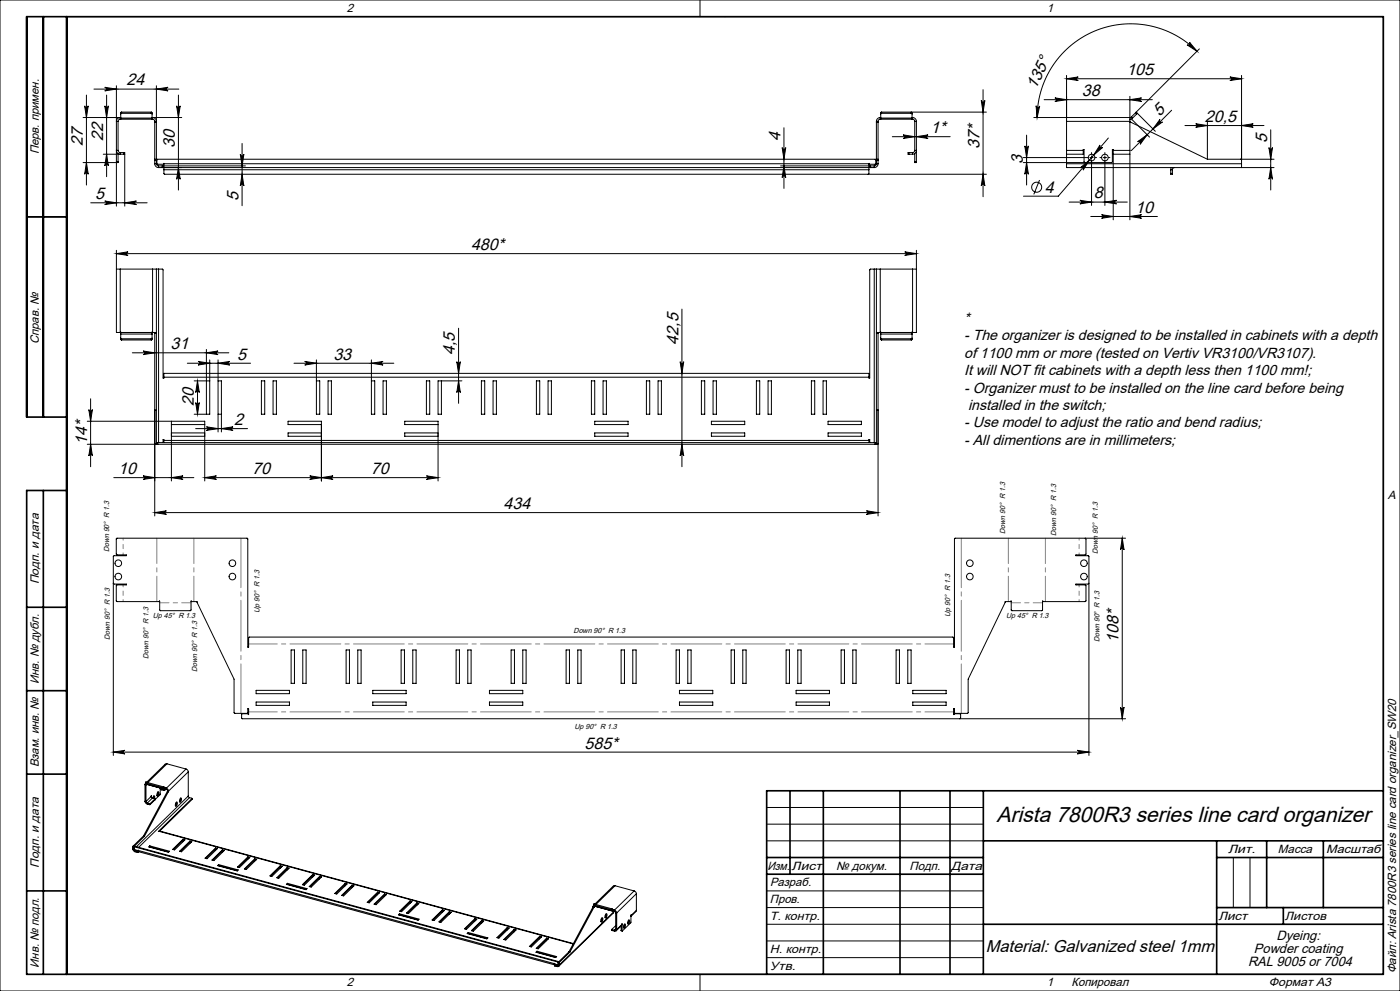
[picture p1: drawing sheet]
<svg xmlns="http://www.w3.org/2000/svg" width="420mm" height="297mm" viewBox="0 0 420 297" stroke-linecap="round" stroke-linejoin="round" font-family="sans-serif">
<g fill="none" stroke="#000" stroke-width=".3">
<path d="M0 0h420v297h-420zM20 5h395v287h-395zM210 0v5M217.5 5h.1M356.8 12.6l2.3 2.8-3-2a.54 .54 0 0 0 .8 0 .54 .54 0 0 0-.1-.8zM359.1 15.4a28.1 28.1 0 0 0-30.6-6.1 28.1 28.1 0 0 0-17.4 25.9M359.8 14.7l-18.9 18.9M25.4 31.7a.54 .54 0 0 0 .5 .5 .54 .54 0 0 0 .6-.5l-.6 3.5zM25.9 28.5v27M28.2 26.7h25.5M31.4 26.2l3.5 .5-3.5 .5a.54 .54 0 0 0 .5-.5 .54 .54 0 0 0-.5-.5zM31.4 31.7a.54 .54 0 0 0 .6 .5 .54 .54 0 0 0 .5-.5l-.5 3.5z"/>
<path d="M32 28.5v24.5M34.9 25.7v22.8M35.4 36.4v8.7M36.1 35.7v-.5a1.15 1.15 0 0 0-1.2 1.2h.5M36.1 35.7l-.5 .2-.2 .5M36.1 35.7h9.7M36.1 35.2v.5M36.2 35.4v.3M36.2 35.2h-11.3M36.2 35.4h9.4M36.5 34l-.3 .1M36.5 33.6l-.3 .2v1.6"/>
<path d="M36.5 33.6h8.9M36.5 34h8.9M36.5 33.6v.4M45.4 34l.2 .1M45.4 33.6l.2 .2v1.6M45.4 33.6v.4M45.6 35.4v.3M45.6 35.2h8.9M45.7 35.7l.1-.5a1.15 1.15 0 0 1 1.1 1.2h-.5M45.8 35.7l.4 .2 .2 .5M46.4 36.4v11.3M46.4 36.6h.5"/>
<path d="M46.9 26.7l3.5-.5a.54 .54 0 0 0-.5 .5 .54 .54 0 0 0 .5 .5zM46.9 25.7v22M53 31.7a.54 .54 0 0 0 .5 .5 .54 .54 0 0 0 .6-.5l-.6 3.5zM53.5 28.5v28.5M235.2 38.3v18.2M262.9 36.4v11.3M262.9 36.6h.5M262.9 36.4h.5M263.4 36.4v11.3M264.1 35.7l-.5 .2-.2 .5M264.1 35.2a1.15 1.15 0 0 0-1.2 1.2M264.1 35.2h.1"/>
<path d="M264.1 35.7h9.7M264.1 35.2v.5M264.2 35.4v.3M264.2 35.4h9.4M264.5 33.6l-.3 .1v1.7M264.5 34l-.3 .1M264.5 33.6h31.4M264.5 34h8.9M264.5 33.6v.4M273.4 34v-.4l.2 .1v1.7M273.4 34l.2 .1M273.6 35.4v.3"/>
<path d="M273.6 35.2h.2M273.7 35.2v.5M273.8 35.2a1.15 1.15 0 0 1 1.1 1.2M273.8 35.7l.4 .2 .2 .5M274.4 36.4h.5M274.4 36.4v8.7M274.9 36.4v12.1M294.4 30.1a.54 .54 0 0 0 .5 .5 .54 .54 0 0 0 .6-.5l-.6 3.5zM294.9 26.9v32.1M310.1 35.2h28.9M310.8 31.7a.54 .54 0 0 0 .5 .5 .54 .54 0 0 0 .6-.4l-.8 3.4zM313.2 29.9h32.5"/>
<path d="M316.5 29.3l3.5 .6-3.5 .5a.54 .54 0 0 0 .5-.5 .54 .54 0 0 0-.5-.6zM320 22.6v13.8M320 23.6h52.5M320 36.4v8.7M320 36.4h19M320 23.6l3.5-.5a.54 .54 0 0 0-.5 .5 .54 .54 0 0 0 .5 .5zM339 29.9l3.5-.6a.54 .54 0 0 0-.5 .6 .54 .54 0 0 0 .5 .5zM339 28.9v6.3M339 35.2v1.2M339 36.4v8.7M339 36.6l23.2 11.1M339.4 35.6l5.5 5.5"/>
<path d="M339.4 35l-.4 .2M339.4 35l.4 .4M339.8 35.4l-.8 .3M340.7 33.8l-1.3 1.2M340.7 33.8l.3 .3M340.9 33.6l-.2 .2M340.9 33.6l5.7 5.7M341 34.1l-1.2 1.3M341.2 34l-.2 .1M348 35.8a.54 .54 0 0 0 0 .7 .54 .54 0 0 0 .7 0l-2.8 2.1zM351.5 33l-12.1 12.1M355.5 37.6h23.7"/>
<path d="M358.7 37.1l3.5 .5-3.5 .6a.54 .54 0 0 0 .5-.6 .54 .54 0 0 0-.5-.5zM362.2 36.6v11.1M369 23.1l3.5 .5-3.5 .5a.54 .54 0 0 0 .5-.5 .54 .54 0 0 0-.5-.5zM372.5 22.6v26.5M372.5 37.6l3.5-.5a.54 .54 0 0 0-.5 .5 .54 .54 0 0 0 .5 .6zM381.2 38.9v18.1M25.9 48.7l.6 3.5a.54 .54 0 0 0-.6-.5 .54 .54 0 0 0-.5 .5zM32 46.2l.5 3.5a.54 .54 0 0 0-.5-.5 .54 .54 0 0 0-.6 .5zM34.9 48.5v13.3M34.9 48.5h.5M35.4 45.1h-.5a1.15 1.15 0 0 0 1.2 1.1v-.5M35.4 45.1l.2 .4 .5 .2"/>
<path d="M35.4 48.5v.2h-10.5M35.4 46v2.5M36.1 45.7h1.1M37.2 45.7h.2v16.1M37.2 46.2h.2M37.2 46.2h-6.2M37.2 45.7v.5M46.4 47.7v.3M46.4 49.1a1.15 1.15 0 0 0 1.2 1.1M46.4 48v1.1M46.4 47.7h.5M46.4 48h.5"/>
<path d="M46.4 49.1h.5M46.9 47.7v.3M46.9 49.1l.2 .4 .5 .2M46.9 48v1.1M47.6 49.7h1.1M47.6 50.2h1.1M47.6 49.7v.5M48.7 49.7h.2M48.7 50.2h.2M48.7 49.7v.5M48.9 50.2h212M48.9 49.7v.5"/>
<path d="M49.2 49.1v1.8M49.2 49.1l-2 .1-.1-1.4h215.6v1.4l-2-.1M49.2 50.9v1.1l.2 .2h246.5M49.2 49.1h211.5M49.2 50.9h211.5M53.5 50.2l.6 3.5a.54 .54 0 0 0-.6-.5 .54 .54 0 0 0-.5 .5zM72.1 46.2a.54 .54 0 0 0 .5 .5 .54 .54 0 0 0 .6-.5l-.6 3.5zM72.6 43v18.7M72.6 52.2l.6 3.5a.54 .54 0 0 0-.6-.5 .54 .54 0 0 0-.5 .5zM73.6 49.7h-24.7M234.2 49.7h26.7M234.6 44.2a.54 .54 0 0 0 .6 .5 .54 .54 0 0 0 .5-.5l-.5 3.5z"/>
<path d="M235.2 49.7l.5 3.5a.54 .54 0 0 0-.5-.5 .54 .54 0 0 0-.6 .5zM260.7 49.1v1.8M260.7 50.9v1.1l-.3 .2M260.9 49.7h.3M260.9 50.2h.3M260.9 49.7v.5M261.2 49.7h1.1M261.2 50.2h1.1M261.2 49.7v.5M262.3 49.7v.5M262.9 49.1l-.2 .4-.4 .2M262.9 47.7v.3"/>
<path d="M262.9 47.7h.5M262.9 48h.5M262.9 49.1h.5M262.9 48v1.1M263.4 49.1a1.15 1.15 0 0 1-1.1 1.1M263.4 47.7v.3M263.4 48v1.1M267.7 41h17.4M270.9 40.4l3.5 .6-3.5 .5a.54 .54 0 0 0 .5-.5 .54 .54 0 0 0-.5-.6zM272.7 45.7h-.3v.5h.3M272.7 46.2h1.1M272.7 45.7h1.1"/>
<path d="M272.7 45.7v.5M273.8 45.7v.5M274.4 45.1l-.2 .4-.4 .2M274.4 45.1h.5a1.15 1.15 0 0 1-1.1 1.1M274.4 48.5v.2h.5v-.2M274.4 46v2.5M274.4 48.5h.5M274.9 41l3.5-.6a.54 .54 0 0 0-.5 .6 .54 .54 0 0 0 .5 .5zM294.9 52.2l.6 3.5a.54 .54 0 0 0-.6-.5 .54 .54 0 0 0-.5 .5zM307 47.2h19M307.4 43.7a.54 .54 0 0 0 .6 .5 .54 .54 0 0 0 .5-.5l-.5 3.5zM308 48.7l.5 3.5a.54 .54 0 0 0-.5-.5 .54 .54 0 0 0-.6 .5z"/>
<path d="M308 40.5v15M311.9 54l-1.8 4.3M320 45.1v1.1M320 49.1v1.1h62.2M320 46.2v2.9M320 49.1h52.5M320 45.1h5M324.1 50.3l2.7-2.3-1.9 3a.54 .54 0 0 0 0-.8 .54 .54 0 0 0-.8 .1zM325 45.1v1.1h-5M325 45.1v-.3h.2v3.7l.3 .2M327 47.2h1M327.5 46.7v1"/>
<path d="M327.5 48.7v12.9M330 43.5a.54 .54 0 0 0 .1 .7 .54 .54 0 0 0 .7 0l-2.7 2.3zM331 47.2h1M331.5 46.7v1M331.5 48.7v12.9M332.5 41.4l-15 17.4h-10.5M334 46.2v19.7M334 45.1v-.3h-.3v3.7l-.2 .2h-26.5M334 45.1v1.1M334 46.2h5M334 45.1h5M339 46.2v19.7"/>
<path d="M339 45.1v1.1M341.3 42.5l2.9-2.1-2.1 2.8a.54 .54 0 0 0-.1-.7 .54 .54 0 0 0-.7 0zM351.2 52v.2h.5v-.2M351.2 50.9h.5M351.2 52h.5M351.2 50.9v1.1M351.4 50.2l-.2 .7M351.7 50.9v1.1M352.4 50.2l-.5 .2-.2 .5M362.2 47.7h20M372.2 47.7l.3 .3v-.3M372.5 49.1v1.1"/>
<path d="M380.7 44.2a.54 .54 0 0 0 .5 .5 .54 .54 0 0 0 .6-.5l-.6 3.5zM381.2 50.2l.6 3.5a.54 .54 0 0 0-.6-.5 .54 .54 0 0 0-.5 .5zM8 65h12M27.2 60.8h17M31.4 60.2l3.5 .6-3.5 .5a.54 .54 0 0 0 .5-.5 .54 .54 0 0 0-.5-.6zM34.9 75v24.6h1.2M34.9 76h240M34.9 76l3.5-.5a.54 .54 0 0 0-.5 .5 .54 .54 0 0 0 .5 .6zM37.4 60.8l3.5-.6a.54 .54 0 0 0-.5 .6 .54 .54 0 0 0 .5 .5zM271.4 75.5l3.5 .5-3.5 .6a.54 .54 0 0 0 .5-.6 .54 .54 0 0 0-.5-.5zM274.9 75v24.6h-1.1M320.7 60.6h17.5"/>
<path d="M324 60l3.5 .6-3.5 .5a.54 .54 0 0 0 .5-.5 .54 .54 0 0 0-.5-.6zM327.2 64.9h20M330.5 64.3l3.5 .6-3.5 .5a.54 .54 0 0 0 .5-.5 .54 .54 0 0 0-.5-.6zM331.5 60.6l3.5-.6a.54 .54 0 0 0-.5 .6 .54 .54 0 0 0 .5 .5zM339 64.9l3.5-.6a.54 .54 0 0 0-.5 .6 .54 .54 0 0 0 .5 .5zM34.9 80.6h1.2M36.1 80.6v19M36.1 99.6h9.5M36.1 80.6h9.7M36.1 99.6l.1-.1v.6M45.6 99.6v.5M45.7 99.5l-.1 .1"/>
<path d="M45.7 99.6h.1M45.8 99.6h1.1M45.8 80.6h1.1M45.8 80.6v19M46.4 99.6v55M46.4 99.9h.5M46.9 80.6h.7M46.9 80.6v52.3M47.6 80.6l1.1 .1 .2 .2v32.4h.3v-.3M47.6 80.6v52M137.6 98.4v22.5M204.6 92.6v47.3"/>
<path d="M262.3 80.6h.6M262.3 80.6l-1.2 .1-.2 .2v32.4h-.2v-.3M262.3 80.6v52M262.9 80.6h1.2M262.9 99.6h1.2M262.9 80.6v52.3M262.9 99.9h.5M263.4 99.6v55M264.1 99.6h.1M264.1 80.6v19M264.1 80.6h9.7M264.2 99.6v.5"/>
<path d="M264.2 99.6h9.6M273.7 99.5l-.1 .6M273.8 80.6h1.1M273.8 80.6v19M27.2 119.5v20.4M36.2 101.4l.3 .1M36.2 100.1v1.6l.3 .2M36.2 100.1h9.4M36.5 101.5v.4M36.5 101.5h8.9M36.5 101.9h8.9M39.7 105.7h29"/>
<path d="M42.9 105.2l3.5 .5-3.5 .6a.54 .54 0 0 0 .5-.6 .54 .54 0 0 0-.5-.5zM45.4 101.5v.4M45.6 101.4l-.2 .1M45.6 100.1v1.6l-.2 .2M49.2 113v-1.1h211.5v1.1M49.2 113h211.5M56.2 108.9h19M59.3 114.1v10M59.3 114.1l.5 3.5a.54 .54 0 0 0-.5-.5 .54 .54 0 0 0-.6 .5zM59.4 108.3l3.5 .6-3.5 .5a.54 .54 0 0 0 .5-.5 .54 .54 0 0 0-.5-.6zM61.9 104.7v19.4M61.9 105.7l3.5-.5a.54 .54 0 0 0-.5 .5 .54 .54 0 0 0 .5 .6z"/>
<path d="M62.9 107.9v16.2h-4.6M62.9 114.1h-4.6M65.4 114.1h1v15.4M65.4 108.9l3.5-.6a.54 .54 0 0 0-.5 .6 .54 .54 0 0 0 .5 .5zM65.4 107.9v21.6M78.4 114.1h1v10h-1zM81.9 114.1h1v10h-1zM88.2 108.9h30M91.4 108.3l3.5 .6-3.5 .5a.54 .54 0 0 0 .5-.5 .54 .54 0 0 0-.5-.6zM94.9 107.9v16.2h1v-10h-1M98.4 114.1h1v10h-1zM111.4 108.9l3.5-.6a.54 .54 0 0 0-.5 .6 .54 .54 0 0 0 .5 .5z"/>
<path d="M111.4 107.9v16.2h1v-10h-1M114.9 114.1h1v10h-1zM127.9 114.1h1v10h-1zM132.4 114.1v10h-1v-10h7.2M137 108.4a.54 .54 0 0 0 .6 .5 .54 .54 0 0 0 .5-.5l-.5 3.5zM137.6 114.1l.5 3.5a.54 .54 0 0 0-.5-.5 .54 .54 0 0 0-.6 .5zM144.4 114.1h1v10h-1zM147.9 114.1h1v10h-1zM160.9 114.1h1v10h-1zM164.4 114.1h1v10h-1zM177.4 114.1h1v10h-1zM180.9 114.1h1v10h-1z"/>
<path d="M193.9 114.1h1v10h-1zM197.4 114.1h1v10h-1zM204 108.4a.54 .54 0 0 0 .6 .5 .54 .54 0 0 0 .5-.5l-.5 3.5zM210.4 114.1h1v10h-1zM213.9 114.1h1v10h-1zM226.9 114.1h1v10h-1zM230.4 114.1h1v10h-1zM243.4 114.1h1v10h-1zM246.9 114.1h1v10h-1zM264.2 101.4l.3 .1M264.2 100.1v1.6l.3 .2M264.2 100.1h9.4"/>
<path d="M264.5 101.5v.4M264.5 101.5h8.9M264.5 101.9h8.9M273.4 101.5v.4M273.6 101.4l-.2 .1M273.6 100.1v1.6l-.2 .2M26.2 126.2h35.2v17.9M26.2 133.1h20.9M26.6 122.7a.54 .54 0 0 0 .6 .6 .54 .54 0 0 0 .5-.6l-.5 3.5zM27.2 133.1l.5 3.5a.54 .54 0 0 0-.5-.5 .54 .54 0 0 0-.6 .5zM46.4 122.9h.5M46.9 132.9h-.5v.2"/>
<path d="M46.9 132.9l.2 .2M47.1 133.1h.2M47.3 132.6h-.2v.5M47.3 133.1h215.2M47.3 132.6v.5M47.3 132.6h215.2M49.2 132v.6M49.2 132v-.3h-.3v.9M49.2 132h211.5M51.4 126.2v17.9M51.4 127.2h10M51.4 130.7h10"/>
<path d="M51.4 129.7h10M58.7 128.5h15.6M58.7 120.6a.54 .54 0 0 0 .6 .6 .54 .54 0 0 0 .5-.6l-.5 3.5zM61.9 127.9l3.5 .6-3.5 .5a.54 .54 0 0 0 .5-.5 .54 .54 0 0 0-.5-.6zM65.4 124.1h1M66.4 128.5l3.5-.6a.54 .54 0 0 0-.5 .6 .54 .54 0 0 0 .5 .5zM96.4 127.2h-10v-1h10v17.9M96.4 129.7h-10v1h10M131.4 127.2h-10v-1h10v17.9M131.4 129.7h-10v1h10M178.4 126.2h10v1h-10zM178.4 129.7h10v1h-10z"/>
<path d="M204.6 133.1l.5 3.5a.54 .54 0 0 0-.5-.5 .54 .54 0 0 0-.6 .5zM213.4 126.2h10v1h-10zM213.4 129.7h10v1h-10zM248.4 126.2h10v1h-10zM248.4 129.7h10v1h-10zM260.7 132v.6M260.7 132v-.3h.2v.9M262.5 133.1h.3M262.5 132.6h.3v.5M262.5 132.6v.5M262.8 133.1h.1M262.9 132.9h.5v.2h-.5"/>
<path d="M262.9 132.9v.2M262.9 122.9h.5M20 148.5h.1M34.1 143.1h24.1M42.9 142.6l3.5 .5-3.5 .6a.54 .54 0 0 0 .5-.6 .54 .54 0 0 0-.5-.5zM46.4 153.6h217M46.4 153.6l3.5-.5a.54 .54 0 0 0-.5 .5 .54 .54 0 0 0 .5 .6zM51.4 143.1l3.5-.5a.54 .54 0 0 0-.5 .5 .54 .54 0 0 0 .5 .6zM61.4 143.1h70M61.4 143.1l3.5-.5a.54 .54 0 0 0-.5 .5 .54 .54 0 0 0 .5 .6zM92.9 142.6l3.5 .5-3.5 .6a.54 .54 0 0 0 .5-.6 .54 .54 0 0 0-.5-.5zM96.4 143.1l3.5-.5a.54 .54 0 0 0-.5 .5 .54 .54 0 0 0 .5 .6z"/>
<path d="M127.9 142.6l3.5 .5-3.5 .6a.54 .54 0 0 0 .5-.6 .54 .54 0 0 0-.5-.5zM259.9 153.1l3.5 .5-3.5 .6a.54 .54 0 0 0 .5-.6 .54 .54 0 0 0-.5-.5zM415 148.5h.1M34 174.8l.2 .2h3.7v.3l-3 .1v4.6l.2 .3 12.8-.2v2.7l.3 .2h8.9l.2-.2v-2.7l1.8 .2 11.1 23.2v10.1l3.9 .2 .2-.2v-1.2h.3v1.8l-.1-.3-1.9 .1-.1 1.2 .2 .2h265M325.5 161.3l.3 .2v4.6l-3 .2v.2h3.6l.3 .3v59.6M326.7 174.8l-.3 .2h-3.6v.3l2.9 .1 .1 4.6-.2 .3-12.8-.2v2.7l-.3 .2h-8.9l-.2-.2v-2.7l-1.9 .2-11.1 23.2v10.1l-3.9 .2-.2-.2v-1.2h-.2v1.8l.1-.3 1.9 .1 .1 1.2-.3 .2M336.7 161.3l.5 3.5a.54 .54 0 0 0-.5-.5 .54 .54 0 0 0-.6 .5zM336.7 161.3v54.1M337.7 161.3h-51.3l-.1 32.6h-.2v-2.7l-.3-.3h-211l-.2 .3v2.7h-.3v-32.5l-39.2-.1-.2 .2v4.7l3 .1v.2h-3.7l-.2 .3v59.6M87.3 194.8h1v10h-1zM90.8 194.8h1v10h-1zM103.8 194.8h1v10h-1z"/>
<path d="M107.3 194.8h1v10h-1zM120.3 194.8h1v10h-1zM123.8 194.8h1v10h-1zM136.8 194.8h1v10h-1zM140.3 194.8h1v10h-1zM153.3 194.8h1v10h-1zM156.8 194.8h1v10h-1zM169.8 194.8h1v10h-1zM173.3 194.8h1v10h-1zM186.3 194.8h1v10h-1zM189.8 194.8h1v10h-1zM202.8 194.8h1v10h-1z"/>
<path d="M206.3 194.8h1v10h-1zM219.3 194.8h1v10h-1zM222.8 194.8h1v10h-1zM235.8 194.8h1v10h-1zM239.3 194.8h1v10h-1zM252.3 194.8h1v10h-1zM255.8 194.8h1v10h-1zM268.8 194.8h1v10h-1zM272.3 194.8h1v10h-1zM76.8 206.9h10v1h-10zM76.8 210.4h10v1h-10zM111.8 206.9h10v1h-10z"/>
<path d="M111.8 210.4h10v1h-10zM146.8 206.9h10v1h-10zM146.8 210.4h10v1h-10zM203.8 206.9h10v1h-10zM203.8 210.4h10v1h-10zM238.8 206.9h10v1h-10zM238.8 210.4h10v1h-10zM273.8 206.9h10v1h-10zM273.8 210.4h10v1h-10zM336.1 211.9a.54 .54 0 0 0 .6 .5 .54 .54 0 0 0 .5-.5l-.5 3.5zM34 225.4h292.7M34 225.4l3.5-.5a.54 .54 0 0 0-.5 .5 .54 .54 0 0 0 .5 .5z"/>
<path d="M43.5 235.2h.3M43.5 235.2v4.9M43.6 234.7l.4 .4M43.7 234.8h-.1M43.7 234.8l-.2 .4M43.7 234.7h-.1M43.7 234.7l5.3 1.4M43.8 235.2v5M43.8 234.4l-.2 .3M43.8 234.4l-.1 .3M43.8 234.4l5.3 1.4M43.9 235l-.1 .2"/>
<path d="M44 235l-.2 .2M44 235.1h.1M44 235.1l5.6 1.5M44.1 235.1l5.5 1.5M45.3 238.7l.4 .5M45.3 238.7l.1-.2v.4M45.3 238.7l-1.5 1.5M45.7 239.2l-1.5 1.5M45.7 239.2l.7 .1M46.1 238.6v.7M46.1 238.6l-.3 .6M46.1 238.6l.3 .1-.1 .6"/>
<path d="M46.4 239.3v.2M46.4 239.5v.2M46.4 239.5l-1.4 1.3M46.4 239.7l-1.4 1.4M46.5 239.7h-.1M46.5 239.4v.3M47.4 237.4l-.3 1M47.4 237.4a.64 .64 0 0 1 .4 .6 .64 .64 0 0 1-.6 .6l-.1-.6zM48.1 236.2l-.1 1.9-1.5 1.6M48.1 236.4l.4 .3M48.2 236.2l.3 .2M48.5 236.7l.7 .2"/>
<path d="M48.5 236.4l.7 .2M48.5 236.4v.3M48.6 236.3l-.1 .1M49 236.1l.2 .1M49.1 235.8l.2 .1M49.1 235.8l-.1 .3M49.2 236.2l.4 .4M49.2 236.6v.3M49.3 235.9l-.1 .3M49.3 235.9l.4 .4M49.4 236.6h-.2M49.4 236.9h-.2"/>
<path d="M49.4 236.6v.3M49.4 236.5v.1M49.5 236.1l.3 .1M49.7 236.3l-.1 .3M49.7 236.6l-.3 .3M49.8 236.5l-.2 .1M49.8 236.2l-.1 .1M49.8 236.2v.3M49.9 236.2v.3M49.9 236.2h.1M49.9 236.2h-.1M49.9 236.5h-.1"/>
<path d="M49.9 236.5h.1M49.9 236.2l.5 .4 .2 .5M49.9 236.5l.4 .5M50.1 228.9l-.6 .1-5.5 5.4M50.1 228.9l-5.8 5.6M50.1 228.9l5.7 1.6M50.2 237.2l.3 .1M50.2 237.2l-7.2 13.4M50.3 237.1l.3 .1M50.3 237l.3 .1M50.3 237.1l-.1 .1M50.3 237v.1"/>
<path d="M50.5 237.3l-7.2 13.3M50.6 237.2l-.1 .1M50.6 237.1v.1M54.1 239.2l-.2 1.1M54.1 239.2a.64 .64 0 0 1 .4 .7 .64 .64 0 0 1-.5 .5l-.1-.5zM55.8 230.5l.5 .3 .2 .5M55.8 230.5l-5.9 5.7M56.5 238.6l.4 .4M56.5 231.3l-5.9 5.8M56.5 231.3v7.3M56.5 238.6l-15.6 15.2M56.9 239l.7 .3"/>
<path d="M56.9 239l-15.3 14.9M57.6 239.3l-10.1 9.9 124.4 33.7M57.6 239.6l-9.7 9.5M57.6 239.6h.1M57.6 239.3v.3M323.2 224.9l3.5 .5-3.5 .5a.54 .54 0 0 0 .5-.5 .54 .54 0 0 0-.5-.5zM39.9 254.4l.2 .6 .4 .3M39.9 253.8l.2 .1M39.9 254.4l.2 .1M39.9 253.8v.6M39.9 253.6v.2M39.9 253.6l.3 .1"/>
<path d="M40.1 254.5l.4 .5M40.1 253.9v.6M40.2 253.7l-.1 .2M40.2 254.4l-.1 .1M40.4 253.8v.9l125.8 34.1M40.4 253.8l126.9 34.5M40.5 255l.7 .2M40.5 255v.3M40.5 255.3l.7 .2M40.5 253.7l-.2 .1M40.5 253.7l-.1 .1M40.5 253.7l126.9 34.4"/>
<path d="M40.8 254.8l-.3 .2M41.2 255.2v.3M41.4 255.1l-.2 .1M41.4 255.4l-.2 .1M41.4 255.1v.3M41.5 254.9l.1 .4 124.7 33.9 .2 .3M41.5 254.8v.1M41.5 255l-.1 .1M41.6 255.2l-.2 .2M43 250.6h.3M43 250.6l-3.1 3M43.3 250.6l-3.1 3.1"/>
<path d="M43.5 240.1l.2 .6 .5 .3M43.5 240.1l.3 .1M43.8 240.2l.4 .5M44.2 240.7l.6 .2M44.2 240.7v.3M44.2 241l.6 .2M44.6 253.8l.3-.3 5.9 1.6-.3 .3zM44.8 240.9v.3M44.9 253.5v.3M44.9 253.8l5.7 1.5M44.9 253.8v.1M45 240.8l-.2 .1"/>
<path d="M45 241.1l-.2 .1M45 240.8v.3M47.9 249.1l-.2 .1M47.9 249.1l124.1 33.7M51.8 254.6l3.1-3.1 .6 .2-3.1 3zM52.9 240.4l-.3 1.1M52.9 240.4a.64 .64 0 0 1 .4 .7 .64 .64 0 0 1-.5 .6l-.2-.4zM53.9 255.1l3.1-3 .6 .1-3.2 3.1zM54.5 252.2l.4 .1M54.9 251.8l.4 .1M54.9 251.5v.3M54.9 251.8l-2.9 2.8"/>
<path d="M56.6 252.7l.4 .1M57 252.4l.3 .1M57 252.1v.3M57 252.4l-2.9 2.8M61.5 257.2l3.1-3 .6 .1-3.1 3.1zM63.6 257.8l3.1-3.1 .6 .2-3.1 3zM64.3 254.8l.3 .1M64.6 254.5h.4M64.6 254.2v.3M64.6 254.5l-2.8 2.8M65.3 259.4l.3-.3 5.9 1.6-.3 .3zM65.6 259.4l5.7 1.5"/>
<path d="M65.6 259.1v.3M65.6 259.4l-.1 .1M66.3 255.4l.4 .1M66.7 254.7v.3M66.7 255l-2.9 2.8M66.7 255l.4 .1M71.2 259.8l3.2-3 .6 .2-3.2 3zM74 257.5l.3 .1M74.4 256.8v.3M74.4 257.1l-2.9 2.8M74.4 257.1l.3 .1M76.1 258l.3 .1"/>
<path d="M76.4 257.4v.3M76.4 257.7l-2.9 2.8M76.4 257.7l.4 .1M84.1 259.7l.3 .1M84.1 259.5v.2M84.1 259.7l-2.9 2.9M230 242h65M230 247h65M230 252h65M370 257v15M375 257v15M73.3 260.4l3.1-3 .6 .1-3.1 3.1z"/>
<path d="M81 262.5l3.1-3 .6 .1-3.1 3.1zM83 263.1l3.2-3.1 .5 .2-3.1 3zM83.7 260.1l.4 .1M85.8 260.7l.3 .1M85.9 265l.3-.3 5.9 1.6-.3 .3zM86.2 260.3l.3 .1M86.2 260v.3M86.2 260.3l-2.9 2.8M86.2 264.7v.3M86.2 265l5.7 1.6M86.2 265l-.1 .1M90.7 265.1l3.1-3 .6 .2-3.1 3z"/>
<path d="M92.8 265.7l3.1-3 .6 .1-3.1 3.1zM93.4 262.7l.4 .1M93.8 262.4l.4 .1M93.8 262.1v.3M93.8 262.4l-2.9 2.8M95.5 263.3l.4 .1M95.9 262.9l.3 .1M95.9 262.7v.2M95.9 262.9l-2.9 2.9M100.4 267.8l3.1-3.1 .6 .2-3.1 3zM102.5 268.3l3.1-3 .6 .2-3.1 3zM103.2 265.4l.3 .1"/>
<path d="M103.5 265l.4 .1M103.5 264.7v.3M103.5 265l-2.8 2.8M105.2 266h.4M105.6 265.6l.4 .1M105.6 265.3v.3M105.6 265.6l-2.9 2.8M110.2 270.4l3.1-3 .6 .1-3.1 3.1zM112.2 271l3.1-3.1 .6 .2-3.1 3zM112.9 268l.4 .1M113.3 267.7l.3 .1M113.3 267.4v.3"/>
<path d="M113.3 267.7l-2.9 2.8M115 268.6l.3 .1M115.3 267.9v.3M115.3 268.2l-2.8 2.8M115.3 268.2l.4 .1M119.5 274.2l.3-.3 5.9 1.6-.3 .3zM119.8 274.1l5.7 1.6M119.8 273.9v.2M119.8 274.1l-.1 .1M119.9 273.1l3.1-3.1 .6 .2-3.1 3zM122 273.6l3.1-3 .6 .2-3.2 3zM122.6 270.7l.4 .1"/>
<path d="M123 270v.3M123 270.3l-2.9 2.8M123 270.3l.4 .1M124.7 271.2l.4 .1M125.1 270.6v.3M125.1 270.9l-2.9 2.8M125.1 270.9l.3 .1M129.6 275.7l3.1-3 .6 .1-3.1 3.1zM131.7 276.3l3.1-3.1 .6 .2-3.1 3zM132.4 273.3l.3 .1M132.7 273l.4 .1M132.7 272.7v.3"/>
<path d="M132.7 273l-2.9 2.8M134.4 273.9l.4 .1M134.8 273.5l.4 .1M134.8 273.2v.3M134.8 273.5l-2.9 2.8M139.3 278.4l3.2-3.1 .6 .2-3.2 3zM140.2 279.8l.3-.3 5.9 1.6-.3 .3zM140.5 279.8l5.6 1.5M140.5 279.5v.3M140.5 279.8h-.1M141.4 278.9l3.1-3 .6 .1-3.1 3.1zM142.1 276l.4 .1"/>
<path d="M142.5 275.6l.3 .1M142.5 275.3v.3M142.5 275.6l-2.9 2.8M144.2 276.5l.3 .1M144.5 276.2l.4 .1M144.5 275.9v.3M144.5 276.2l-2.9 2.8M151.8 278.6l.4 .1M152.2 278.2l.4 .1M152.2 278v.2M152.2 278.2l-2.9 2.9M153.9 279.2l.3 .1"/>
<path d="M154.3 278.5v.3M154.3 278.8l-2.9 2.8M154.3 278.8l.3 .1M177.8 271.9l.3 .1M177.8 271.9l-7.1 13.3M177.9 271.7l.3 .1M177.9 271.8l-.1 .1M177.9 271.8l.3 .1M177.9 271.7v.1M178.1 271.3l.3 .3M178.1 271.3h.1M178.1 271.3l-.2 .4"/>
<path d="M178.1 271.2v.1M178.1 271.2l5.3 1.5M178.1 272l-7.1 13.3M178.2 271.9l-.1 .1M178.2 271.8v.1M178.3 270.9l-.3 .3M178.3 270.9l-.2 .3M178.3 270.9l5.2 1.5M178.4 271.5l-.2 .3M178.4 271.6l-.2 .2M178.4 271.6h.1M178.4 271.6l5.6 1.5"/>
<path d="M180.6 275.1l-.3 1.1M180.6 275.1a.64 .64 0 0 1 .4 .7 .64 .64 0 0 1-.6 .5l-.1-.5zM180.6 275.3l-.3 .2M181.8 273.9l-.3 1.1M181.8 273.9a.64 .64 0 0 1 .4 .7 .64 .64 0 0 1-.5 .5l-.2-.6zM181.8 274.1l-.2 .2M183.4 272.7l.2 .1M183.5 272.4l.2 .1M183.5 272.4l-.1 .3M183.6 278.5l.1 .4M183.6 272.8l.4 .3M183.7 278.6l.6 .2"/>
<path d="M183.7 278.9l.6 .2M183.7 278.6v.3M183.7 272.5l-.1 .3M183.7 272.5l.4 .3M184 272.7h.3M184.1 272.8l-.1 .3M184.1 273.3l-.1 .3-16.3 16M184.1 273.1v.2M184.1 273.3l-16.3 15.9M184.2 273l-.2 .1M184.2 272.8h-.1M184.2 272.8v.2"/>
<path d="M184.2 272.8l.1 .3M184.3 273h-.1M184.3 273h.1M184.3 273.1v-.3l.4 .2 .3 .6M184.3 273.1l.4 .4M184.3 278.8v.3M184.5 265.5l-.5 .1-5.6 5.4M184.5 265.5l-5.7 5.6M184.5 265.5l5.7 1.5M184.7 278.5l-.4 .3M184.7 277.4l-1 1.2M184.7 273.5l.3 .1"/>
<path d="M184.7 273.5v5M184.7 278.5l.3 .1M184.7 278.4l-.4 .4M185 278.6l-.2 .4-.5 .1M185 273.6v5M186.3 278.9l.4 .1M186.3 278.9h.3M186.3 277.5v1.4M186.6 277.1l-1.7 1.9M186.6 277.1v-.2v2M186.6 277.1l-1.6 1.5M187.3 277l-.3 1"/>
<path d="M187.3 277a.64 .64 0 0 1 .4 .6 .64 .64 0 0 1-.5 .6l-.2-.4zM188.6 275.8l-.3 1M188.6 275.8a.64 .64 0 0 1 .4 .6 .64 .64 0 0 1-.5 .6l-.2-.6zM189.3 274.3h.1M189.4 274.3l-.2 2.2-2.6 2.4M190.2 267l.5 .3 .2 .6M190.2 267l-5.9 5.8M190.9 272.8l-1.6 1.8 .1-.3M190.9 267.9l-5.9 5.7M190.9 272.8l-1.5 1.5M190.9 267.9v4.9M230 267h65"/>
<path d="M230 272h65M230 277h65M149.1 281l3.1-3 .6 .1-3.1 3.1zM151.1 281.6l3.2-3.1 .5 .2-3.1 3zM158.8 283.6l3.1-3 .6 .2-3.1 3zM160.8 285.4l.3-.3 5.9 1.6-.3 .3zM160.9 284.2l3.1-3 .6 .1-3.1 3.1zM161.1 285.4l5.7 1.5M161.1 285.1v.3M161.1 285.4h-.1M161.5 281.3l.4 .1M161.9 280.6v.3"/>
<path d="M161.9 280.9l-2.9 2.8M161.9 280.9l.4 .1M163.6 281.8l.4 .1M164 281.2v.3M164 281.5l-2.9 2.8M164 281.5l.3 .1M166.2 288.8l.2 .4M166.2 288.7v.1M166.5 289.2l.6 .2M166.5 289.5l.6 .2M166.5 289.2v.3M166.5 289h.1"/>
<path d="M166.6 289l-.1 .2M167.1 289.4v.3M167.3 288.3l.1 .2M167.4 288.5l-.1 .7-1.1-.5M167.4 288.1l.2 .2M167.4 288.1l-.1 .2M167.5 289.1l-.4 .3M167.5 289l-.4 .4M167.5 288.5l.3 .1M167.5 289.1l.3 .1M167.5 288.5v.6M167.5 288.4l-.1 .1"/>
<path d="M167.6 288.3l-.1 .2M167.6 288.3l.3 .1M167.8 289.2l-.2 .4-.5 .1M167.8 288.6v.6M167.9 288.4l-.1 .2M170.7 285.2l.3 .1M170.7 285.2l-3.1 3.1M171 285.3l-3.1 3.1M210 292v5M217.5 292h.1M230 282h65M230 287h65"/>
<circle cx="311" cy="56.1" r="1.5"/>
<circle cx="327.5" cy="47.2" r="1"/>
<circle cx="331.5" cy="47.2" r="1"/>
<circle cx="35.5" cy="172.8" r="1"/>
<circle cx="35.5" cy="168.8" r="1"/>
<circle cx="69.7" cy="172.8" r="1"/>
<circle cx="69.7" cy="168.8" r="1"/>
<circle cx="290.9" cy="172.8" r="1"/>
<circle cx="290.9" cy="168.8" r="1"/>
<circle cx="325.2" cy="168.8" r="1"/>
<circle cx="325.2" cy="172.8" r="1"/>
</g>
<path d="M338.9 35.6h1M339.1 35.3l.7 .7M339.4 35.1v1M339.8 35.3l-.7 .7" fill="none" stroke="#c0c0c0" stroke-width=".3"/>
<path d="M326.5 47.2h-.5M327.5 46.2v-.5M327.5 48.2v.5M328.5 47.2h.5M330.5 47.2h-.5M331.5 46.2v-.5M331.5 48.2v.5M332.5 47.2h.5" fill="none" stroke="#000" stroke-width=".3" stroke-dasharray="15.2 1.3 1.3 1.3"/>
<g fill="none" stroke="#000" stroke-width=".5">
<path d="M13 5v120M20 5v287M8 65h12M20 125h-12v-120h407v287h-407v-145h12M13 147v145M8 182h12M8 207h12M8 232h12M237 237v25M247 237v55M270 237v55M285 237v55"/>
<path d="M295 237v55M415 237h-185v55M230 257h65M295 252h120M365 252v40M365 257h50M380 252v20M397 252v20M8 267h12M230 262h65M295 277h120M365 272h50"/>
<path d="M385 272v5"/>
</g>
<path d="M72.3 161.3v52.5M288.4 213.8v-52.5" fill="none" stroke="#808080" stroke-width=".3" stroke-dasharray="15.2 1.3 1.3 1.3" stroke-dashoffset=".4"/>
<path d="M47.1 161.3v19M58.2 161.3v19M302.5 180.3v-19M313.6 180.3v-19" fill="none" stroke="#808080" stroke-width=".3" stroke-dasharray="15.2 1.3 1.3 1.3" stroke-dashoffset="7.6"/>
<path d="M286.1 193h-211.5M74.6 213.4h211.5" fill="none" stroke="#808080" stroke-width=".3" stroke-dasharray="15.2 1.3 1.3 1.3" stroke-dashoffset="6.6"/>
<path d="M36.9 175.3v5M36.9 161.3v5M323.7 166.3v-5M323.7 180.3v-5" fill="none" stroke="#808080" stroke-width=".3" stroke-dasharray="15.2 1.3 1.3 1.3" stroke-dashoffset="14.6"/>
<path d="M47.9 180.6h9.4M303.4 180.6h9.4" fill="none" stroke="#808080" stroke-width=".3" stroke-dasharray="15.2 1.3 1.3 1.3" stroke-dashoffset="12.4"/>
<g fill="#000">
<path d="M356.8 12.6l2.3 2.8-3-2a.54 .54 0 0 0 .8 0 .54 .54 0 0 0-.1-.8zM310.8 31.7a.54 .54 0 0 0 .5 .5 .54 .54 0 0 0 .6-.4l-.8 3.4z"/>
<path d="M31.4 26.2l3.5 .5-3.5 .5a.54 .54 0 0 0 .5-.5 .54 .54 0 0 0-.5-.5zM46.9 26.7l3.5-.5a.54 .54 0 0 0-.5 .5 .54 .54 0 0 0 .5 .5z"/>
<path d="M316.5 29.3l3.5 .6-3.5 .5a.54 .54 0 0 0 .5-.5 .54 .54 0 0 0-.5-.6zM339 29.9l3.5-.6a.54 .54 0 0 0-.5 .6 .54 .54 0 0 0 .5 .5z"/>
<path d="M320 23.6l3.5-.5a.54 .54 0 0 0-.5 .5 .54 .54 0 0 0 .5 .5zM369 23.1l3.5 .5-3.5 .5a.54 .54 0 0 0 .5-.5 .54 .54 0 0 0-.5-.5z"/>
<path d="M372.5 37.6l3.5-.5a.54 .54 0 0 0-.5 .5 .54 .54 0 0 0 .5 .6zM358.7 37.1l3.5 .5-3.5 .6a.54 .54 0 0 0 .5-.6 .54 .54 0 0 0-.5-.5z"/>
<path d="M32 46.2l.5 3.5a.54 .54 0 0 0-.5-.5 .54 .54 0 0 0-.6 .5zM31.4 31.7a.54 .54 0 0 0 .6 .5 .54 .54 0 0 0 .5-.5l-.5 3.5zM25.9 48.7l.6 3.5a.54 .54 0 0 0-.6-.5 .54 .54 0 0 0-.5 .5zM25.4 31.7a.54 .54 0 0 0 .5 .5 .54 .54 0 0 0 .6-.5l-.6 3.5zM53.5 50.2l.6 3.5a.54 .54 0 0 0-.6-.5 .54 .54 0 0 0-.5 .5zM53 31.7a.54 .54 0 0 0 .5 .5 .54 .54 0 0 0 .6-.5l-.6 3.5z"/>
<path d="M72.6 52.2l.6 3.5a.54 .54 0 0 0-.6-.5 .54 .54 0 0 0-.5 .5zM72.1 46.2a.54 .54 0 0 0 .5 .5 .54 .54 0 0 0 .6-.5l-.6 3.5zM294.9 52.2l.6 3.5a.54 .54 0 0 0-.6-.5 .54 .54 0 0 0-.5 .5zM294.4 30.1a.54 .54 0 0 0 .5 .5 .54 .54 0 0 0 .6-.5l-.6 3.5zM308 48.7l.5 3.5a.54 .54 0 0 0-.5-.5 .54 .54 0 0 0-.6 .5zM307.4 43.7a.54 .54 0 0 0 .6 .5 .54 .54 0 0 0 .5-.5l-.5 3.5zM204.6 133.1l.5 3.5a.54 .54 0 0 0-.5-.5 .54 .54 0 0 0-.6 .5zM204 108.4a.54 .54 0 0 0 .6 .5 .54 .54 0 0 0 .5-.5l-.5 3.5zM137.6 114.1l.5 3.5a.54 .54 0 0 0-.5-.5 .54 .54 0 0 0-.6 .5zM137 108.4a.54 .54 0 0 0 .6 .5 .54 .54 0 0 0 .5-.5l-.5 3.5z"/>
<path d="M234.6 44.2a.54 .54 0 0 0 .6 .5 .54 .54 0 0 0 .5-.5l-.5 3.5zM235.2 49.7l.5 3.5a.54 .54 0 0 0-.5-.5 .54 .54 0 0 0-.6 .5zM380.7 44.2a.54 .54 0 0 0 .5 .5 .54 .54 0 0 0 .6-.5l-.6 3.5zM381.2 50.2l.6 3.5a.54 .54 0 0 0-.6-.5 .54 .54 0 0 0-.5 .5zM26.6 122.7a.54 .54 0 0 0 .6 .6 .54 .54 0 0 0 .5-.6l-.5 3.5zM27.2 133.1l.5 3.5a.54 .54 0 0 0-.5-.5 .54 .54 0 0 0-.6 .5z"/>
<path d="M270.9 40.4l3.5 .6-3.5 .5a.54 .54 0 0 0 .5-.5 .54 .54 0 0 0-.5-.6zM274.9 41l3.5-.6a.54 .54 0 0 0-.5 .6 .54 .54 0 0 0 .5 .5z"/>
<path d="M330 43.5l-1.9 3 2.7-2.3a.54 .54 0 0 1-.7 0 .54 .54 0 0 1-.1-.7zM324.1 50.3a.54 .54 0 0 1 .8-.1 .54 .54 0 0 1 0 .8l1.9-3z"/>
<path d="M341.3 42.5l2.9-2.1-2.1 2.8a.54 .54 0 0 0-.1-.7 .54 .54 0 0 0-.7 0zM348 35.8a.54 .54 0 0 0 0 .7 .54 .54 0 0 0 .7 0l-2.8 2.1z"/>
<path d="M31.4 60.2l3.5 .6-3.5 .5a.54 .54 0 0 0 .5-.5 .54 .54 0 0 0-.5-.6zM37.4 60.8l3.5-.6a.54 .54 0 0 0-.5 .6 .54 .54 0 0 0 .5 .5z"/>
<path d="M34.9 76l3.5-.5a.54 .54 0 0 0-.5 .5 .54 .54 0 0 0 .5 .6zM271.4 75.5l3.5 .5-3.5 .6a.54 .54 0 0 0 .5-.6 .54 .54 0 0 0-.5-.5z"/>
<path d="M324 60l3.5 .6-3.5 .5a.54 .54 0 0 0 .5-.5 .54 .54 0 0 0-.5-.6zM331.5 60.6l3.5-.6a.54 .54 0 0 0-.5 .6 .54 .54 0 0 0 .5 .5zM59.4 108.3l3.5 .6-3.5 .5a.54 .54 0 0 0 .5-.5 .54 .54 0 0 0-.5-.6zM65.4 108.9l3.5-.6a.54 .54 0 0 0-.5 .6 .54 .54 0 0 0 .5 .5zM61.9 127.9l3.5 .6-3.5 .5a.54 .54 0 0 0 .5-.5 .54 .54 0 0 0-.5-.6zM66.4 128.5l3.5-.6a.54 .54 0 0 0-.5 .6 .54 .54 0 0 0 .5 .5z"/>
<path d="M330.5 64.3l3.5 .6-3.5 .5a.54 .54 0 0 0 .5-.5 .54 .54 0 0 0-.5-.6zM339 64.9l3.5-.6a.54 .54 0 0 0-.5 .6 .54 .54 0 0 0 .5 .5z"/>
<path d="M59.3 114.1l.5 3.5a.54 .54 0 0 0-.5-.5 .54 .54 0 0 0-.6 .5zM58.7 120.6a.54 .54 0 0 0 .6 .6 .54 .54 0 0 0 .5-.6l-.5 3.5z"/>
<path d="M91.4 108.3l3.5 .6-3.5 .5a.54 .54 0 0 0 .5-.5 .54 .54 0 0 0-.5-.6zM111.4 108.9l3.5-.6a.54 .54 0 0 0-.5 .6 .54 .54 0 0 0 .5 .5z"/>
<path d="M46.4 153.6l3.5-.5a.54 .54 0 0 0-.5 .5 .54 .54 0 0 0 .5 .6zM259.9 153.1l3.5 .5-3.5 .6a.54 .54 0 0 0 .5-.6 .54 .54 0 0 0-.5-.5z"/>
<path d="M51.4 143.1l3.5-.5a.54 .54 0 0 0-.5 .5 .54 .54 0 0 0 .5 .6zM42.9 142.6l3.5 .5-3.5 .6a.54 .54 0 0 0 .5-.6 .54 .54 0 0 0-.5-.5zM61.9 105.7l3.5-.5a.54 .54 0 0 0-.5 .5 .54 .54 0 0 0 .5 .6zM42.9 105.2l3.5 .5-3.5 .6a.54 .54 0 0 0 .5-.6 .54 .54 0 0 0-.5-.5z"/>
<path d="M61.4 143.1l3.5-.5a.54 .54 0 0 0-.5 .5 .54 .54 0 0 0 .5 .6zM92.9 142.6l3.5 .5-3.5 .6a.54 .54 0 0 0 .5-.6 .54 .54 0 0 0-.5-.5zM96.4 143.1l3.5-.5a.54 .54 0 0 0-.5 .5 .54 .54 0 0 0 .5 .6zM127.9 142.6l3.5 .5-3.5 .6a.54 .54 0 0 0 .5-.6 .54 .54 0 0 0-.5-.5z"/>
<path d="M336.1 211.9a.54 .54 0 0 0 .6 .5 .54 .54 0 0 0 .5-.5l-.5 3.5zM336.7 161.3l.5 3.5a.54 .54 0 0 0-.5-.5 .54 .54 0 0 0-.6 .5z"/>
<path d="M323.2 224.9l3.5 .5-3.5 .5a.54 .54 0 0 0 .5-.5 .54 .54 0 0 0-.5-.5zM34 225.4l3.5-.5a.54 .54 0 0 0-.5 .5 .54 .54 0 0 0 .5 .5z"/>
</g>
<text font-size="6.6" x="298.9" y="246.2">Arista 7800R3 series line card organizer</text>
<text font-size="5.1" x="295.8" y="285.3">Material: Galvanized steel 1mm</text>
<g font-size="5">
<text x="337.9" y="22.5">105</text>
<text x="38" y="25.6">24</text>
<text x="310.8" y="27.1" transform="rotate(-64 310.8 27.1)">135°</text>
<text x="324.6" y="28.8">38</text>
<text x="347.9" y="35.1" transform="rotate(-45 347.9 35.1)">5</text>
<text x="279.2" y="39.9">1*</text>
<text x="361.5" y="36.5">20,5</text>
<text x="24.9" y="43.8" transform="rotate(-90 24.9 43.8)">27</text>
<text x="30.9" y="42.1" transform="rotate(-90 30.9 42.1)">22</text>
<text x="52.4" y="44.3" transform="rotate(-90 52.4 44.3)">30</text>
<text x="234.1" y="42.3" transform="rotate(-90 234.1 42.3)">4</text>
<text x="293.8" y="44.6" transform="rotate(-90 293.8 44.6)">37*</text>
<text x="380.1" y="42.9" transform="rotate(-90 380.1 42.9)">5</text>
<text x="306.9" y="49.1" transform="rotate(-90 306.9 49.1)">3</text>
<text x="28.6" y="59.7">5</text>
<text x="313.5" y="57.7">4</text>
<text x="328.1" y="59.5">8</text>
<text x="71.5" y="60.3" transform="rotate(-90 71.5 60.3)">5</text>
<text x="340.5" y="63.8">10</text>
<text x="141.3" y="74.9">480*</text>
<text x="51.2" y="104.7">31</text>
<text x="71.2" y="107.8">5</text>
<text x="100" y="107.8">33</text>
<text x="136.5" y="106.4" transform="rotate(-90 136.5 106.4)">4,5</text>
<text x="203.5" y="103.3" transform="rotate(-90 203.5 103.3)">42,5</text>
<text x="58.2" y="121.7" transform="rotate(-90 58.2 121.7)">20</text>
<text x="70.2" y="127.4">2</text>
<text x="26.1" y="133.4" transform="rotate(-90 26.1 133.4)">14*</text>
<text x="35.5" y="142.1">10</text>
<text x="75.7" y="142.1">70</text>
<text x="111.2" y="142.1">70</text>
<text x="151.1" y="152.5">434</text>
<text x="335.6" y="192.7" transform="rotate(-90 335.6 192.7)">108*</text>
<text x="175.4" y="224.3">585*</text>
</g>
<g font-size="4.4">
<text x="289.3" y="101.9">- The organizer is designed to be installed in cabinets with a depth</text>
<text x="289.3" y="96.7">*</text>
<text x="289.3" y="107.2">of 1100 mm or more (tested on Vertiv VR3100/VR3107).</text>
<text x="289.3" y="112.4">It will NOT fit cabinets with a depth less then 1100 mm!;</text>
<text x="289.3" y="117.6">- Organizer must to be installed on the line card before being</text>
<text x="290.4" y="122.9">installed in the switch;</text>
<text x="289.3" y="128.1">- Use model to adjust the ratio and bend radius;</text>
<text x="289.3" y="133.3">- All dimentions are in millimeters;</text>
</g>
<g font-size="4">
<text x="382.9" y="281.7">Dyeing:</text>
<text x="376.2" y="285.6">Powder coating</text>
<text x="374.4" y="289.5">RAL 9005 or 7004</text>
</g>
<g font-size="3.6">
<text x="104" y="3.6">2</text>
<text x="314" y="3.6">1</text>
<text x="11.6" y="46.3" transform="rotate(-90 11.6 46.3)">Перв. примен.</text>
<text x="11.6" y="103.2" transform="rotate(-90 11.6 103.2)">Справ. №</text>
<text x="416.4" y="149.6">A</text>
<text x="11.6" y="175.1" transform="rotate(-90 11.6 175.1)">Подп. и дата</text>
<text x="11.6" y="205" transform="rotate(-90 11.6 205)">Инв. № дубл.</text>
<text x="11.6" y="230" transform="rotate(-90 11.6 230)">Взам. инв. №</text>
<text x="368.4" y="255.6">Лит.</text>
<text x="383.4" y="255.6">Масса</text>
<text x="397.8" y="255.6">Масштаб</text>
<text x="11.6" y="260.1" transform="rotate(-90 11.6 260.1)">Подп. и дата</text>
<text x="230.2" y="260.6">Изм.</text>
<text x="237.5" y="260.6">Лист</text>
<text x="250.9" y="260.6">№ докум.</text>
<text x="272.9" y="260.6">Подп.</text>
<text x="285.4" y="260.6">Дата</text>
<text x="231" y="265.6">Разраб.</text>
<text x="231" y="275.6">Т. контр.</text>
<text x="231" y="270.6">Пров.</text>
<text x="365.5" y="275.6">Лист</text>
<text x="385.5" y="275.6">Листов</text>
<text x="231" y="285.6">Н. контр.</text>
<text x="11.6" y="290" transform="rotate(-90 11.6 290)">Инв. № подл.</text>
<text x="231" y="290.6">Утв.</text>
<text x="418.9" y="291.8" transform="rotate(-90 418.9 291.8)">Файл: Arista 7800R3 series line card organizer_SW20</text>
<text x="104" y="295.6">2</text>
<text x="314" y="295.6">1</text>
<text x="321.5" y="295.6">Копировал</text>
<text x="380.7" y="295.6">Формат А3</text>
</g>
<g font-size="2.2">
<text x="301.6" y="160" transform="rotate(-90 301.6 160)">Down 90° R 1.3</text>
<text x="316.8" y="160.6" transform="rotate(-90 316.8 160.6)">Down 90° R 1.3</text>
<text x="32.7" y="165.6" transform="rotate(-90 32.7 165.6)">Down 90° R 1.3</text>
<text x="329.4" y="166" transform="rotate(-90 329.4 166)">Down 90° R 1.3</text>
<text x="45.8" y="185.2">Up 45° R 1.3</text>
<text x="77.9" y="183.7" transform="rotate(-90 77.9 183.7)">Up 90° R 1.3</text>
<text x="285" y="184.8" transform="rotate(-90 285 184.8)">Up 90° R 1.3</text>
<text x="301.8" y="185.2">Up 45° R 1.3</text>
<text x="32.9" y="191.7" transform="rotate(-90 32.9 191.7)">Down 90° R 1.3</text>
<text x="172.1" y="189.7">Down 90° R 1.3</text>
<text x="44.6" y="197.4" transform="rotate(-90 44.6 197.4)">Down 90° R 1.3</text>
<text x="329.8" y="192.5" transform="rotate(-90 329.8 192.5)">Down 90° R 1.3</text>
<text x="59.2" y="201.5" transform="rotate(-90 59.2 201.5)">Down 90° R 1.3</text>
<text x="172.3" y="218.5">Up 90° R 1.3</text>
</g>
</svg>
